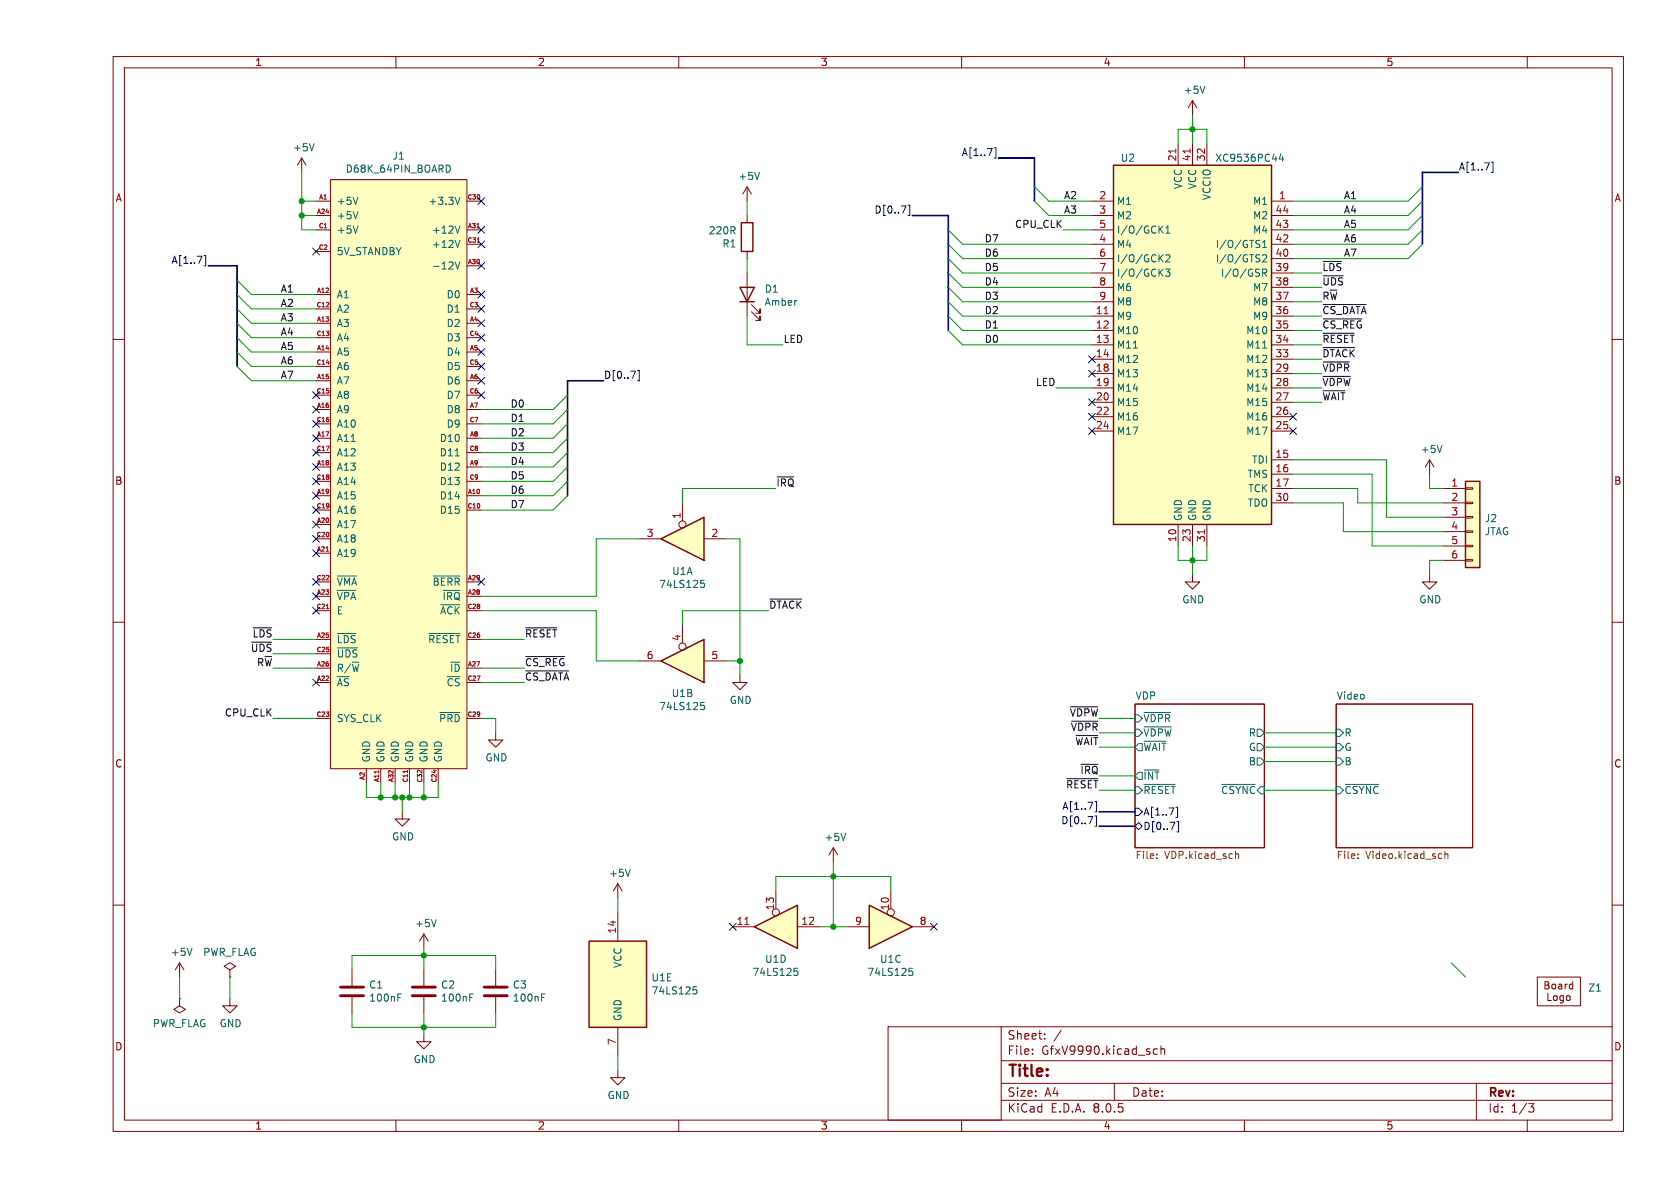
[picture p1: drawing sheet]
<svg xmlns="http://www.w3.org/2000/svg" width="297mm" height="210mm" viewBox="0 0 297 210" stroke-linecap="round" stroke-linejoin="round" font-family="sans-serif">
<g fill="none" stroke="#840000" stroke-width=".18">
<path d="M20 10h267v190h-267zM22 12h263v186h-263zM70 10v2M120 10v2M170 10v2M220 10v2M270 10v2M132.1 33v2.6M132.1 38.1v1.3M132.1 33l-.8 1.3M132.1 33l.7 1.3M20 60h2"/>
<path d="M132.1 44.5v1.2M132.1 48.3v7.6M132.8 55.1l1.6 1.5v-.7v.7h-.8M132.8 53.8l1.6 1.6v-.8v.8h-.8M285 60h2M20 110h2M252.7 101.6v1.3h1.3l-1.3 1.2-1.2-1.2h1.2M285 110h2M200.7 124.5h22.8v25.4h-22.8zM236.2 124.5h24.1v25.4h-24.1zM20 160h2M285 160h2"/>
<path d="M31.7 170.2l-.7 1.3M31.7 170.2v2.5M31.7 170.2l.8 1.3M40.6 171.5l1.1-.7-1.1-.6-1 .6 1 .7v1.2M40.6 172.7h.1M70 198v2M120 198v2M157 181.5h20v16.5h-20zM170 198v2M177 194.5h108M177 191.5h108M177 187.5h108"/>
<path d="M177 181.5h108M182.5 186.3v.1M182.5 185.5v.1M184.7 183.6v.1M184.7 182.8v.1M187.6 182.1l-1.3 2M197 191.5v3M204.6 185.5l-.4-.1-.3 .3v.4l.1 .2h.6M205.2 185.5l.3-.1 .3 .1 .1 .9M205.2 184.9v1.5M220 198v2M261 191.5v6.5"/>
<path d="M270 198v2M270.2 195.1h1l-.5 .6 .4 .1 .1 .5-.3 .3h-.4"/>
</g>
<g fill="none" stroke="#006464" stroke-width=".18">
<path d="M134.3 30.5l-.4 1.2M200.7 126.4h.6l.6 .6-.6 .6h-.6zM200.7 128.9h.6l.6 .6-.6 .7h-.6zM200.7 139.1h.6l.6 .6-.6 .6h-.6zM201.3 136.5h.6v1.3h-.6l-.6-.6zM201.3 131.4h.6v1.3h-.6l-.6-.6zM202.3 138.7h5.4M202.3 126h4.6M202.3 128.5h4.8M202.3 136.1h2.6M202.3 131h3.8M216 138.7h5.9"/>
<path d="M222.2 131.4h.7l.6 .7-.6 .6h-.7zM222.2 128.9h.7l.6 .6-.6 .7h-.7zM222.2 134h.7l.6 .6-.6 .7h-.7zM236.2 128.9h.7l.6 .6-.6 .7h-.7zM236.2 131.4h.7l.6 .7-.6 .6h-.7zM236.2 134h.7l.6 .6-.6 .7h-.7zM236.2 139.1h.7l.6 .6-.6 .6h-.7zM237.8 138.7h5.9M33.9 167.6l-.4 1.3"/>
</g>
<path d="M204.5 151.6v.2M204.5 151v.1M218.4 151l.2-.1 .3 .1 .1 .8M218.4 150.5v1.3M240.1 151.6v.2M240.1 151v.1M254.8 150.9l.1 .1M254.9 151.7l-.1 .1M255.4 150.5v1.3M255.4 151l.2-.1 .3 .1 .1 .8" fill="none" stroke="#725600" stroke-width=".18"/>
<path d="M200.7 142.9h.6l.6 .6-.6 .6h-.6zM200.7 146.1l.6-.7 .6 .7-.6 .6zM207.9 142.7h.3v1.8h-.3M208.1 145.2h.3v1.9h-.3" fill="none" stroke="#000084" stroke-width=".18"/>
<path d="M131.1 39.4h2v5.1h-2zM130.8 50.8h2.5l-1.2 2.5zM130.8 53.3h2.5" fill="none" stroke="#840000" stroke-width=".25"/>
<path d="M116.8 95.3l7.7-3.9v7.7z" fill="#ffffc2"/>
<path d="M116.8 95.3l7.7-3.9v7.7z" fill="none" stroke="#840000" stroke-width=".25"/>
<g fill="none" stroke="#840000" stroke-width=".18">
<path d="M113 95.3h3.8M120.6 88.9v3.2M124.5 95.3h3.8M130.8 119.4v1.3h1.3l-1.3 1.2-1.3-1.2h1.3M87.6 171.5v2.7M87.6 176.3v2.8"/>
<circle cx="120.6" cy="92.7" r=".63"/>
</g>
<path d="M123.9 102.6h.6M124 103.1h.3l.3 .2-.1 .4-.5 .2M95.7 176.3h.5M95.7 175.7h.6" fill="none" stroke="#006464" stroke-width=".18"/>
<path d="M85.6 176h4.1M85.6 174.5h4.1" fill="none" stroke="#840000" stroke-width=".51"/>
<path d="M58.4 31.8h24.1v104.1h-24.1z" fill="#ffffc2"/>
<g fill="none" stroke="#840000" stroke-width=".18">
<path d="M53.3 27.9l-.7 1.3M53.3 27.9v2.6M53.3 27.9l.8 1.3M55.9 35.6h2.5M55.9 38.1h2.5M58.4 31.8h24.1v104.1h-24.1zM82.5 35.6h2.6M55.9 52.1h2.5M55.9 57.2h2.5M55.9 40.6h2.5M55.9 54.6h2.5M55.9 59.7h2.5"/>
<path d="M55.9 44.5h2.5M82.5 52.1h2.6M82.5 57.2h2.6M82.5 47h2.6M82.5 40.6h2.6M82.5 54.6h2.6M82.5 59.7h2.6M82.5 43.2h2.6M55.9 62.2h2.5M55.9 67.3h2.5M55.9 72.4h2.5M55.9 77.5h2.5"/>
<path d="M55.9 64.8h2.5M55.9 69.9h2.5M55.9 74.9h2.5M82.5 62.2h2.6M82.5 67.3h2.6M82.5 72.4h2.6M82.5 77.5h2.6M82.5 64.8h2.6M82.5 69.9h2.6M82.5 74.9h2.6M55.9 87.6h2.5M55.9 82.6h2.5"/>
<path d="M55.9 92.7h2.5M55.9 97.8h2.5M55.9 90.2h2.5M55.9 80h2.5M55.9 85.1h2.5M55.9 95.3h2.5M82.5 87.6h2.6M82.5 82.6h2.6M82.5 90.2h2.6M82.5 80h2.6M82.5 85.1h2.6M55.9 105.4h2.5"/>
<path d="M55.9 113h2.5M55.9 118.1h2.5M55.9 102.9h2.5M55.9 108h2.5M55.9 115.6h2.5M82.5 105.4h2.6M82.5 113h2.6M82.5 118.1h2.6M82.5 102.9h2.6M82.5 108h2.6M55.9 120.7h2.5M55.9 127h2.5"/>
<path d="M64.8 135.9v2.5M67.3 135.9v2.5M69.8 135.9v2.5M72.4 135.9v2.5M74.9 135.9v2.5M77.5 135.9v2.5M82.5 120.7h2.6M82.5 127h2.6M31.7 176.5v1.3l1.1 .6-1.1 .7-1-.7 1-.6M31.7 176.5h.1M40.6 176.5v1.3h1.3l-1.3 1.3-1.2-1.3h1.2"/>
</g>
<g fill="none" stroke="#006464" stroke-width=".18">
<path d="M55.5 25.4l-.4 1.3M63.3 34.9l-.4 1.2M63.3 37.4l-.4 1.3M63.3 39.9l-.4 1.3M78.9 29.2a.64 .64 0 0 1 .7 .6 .64 .64 0 0 1-.7 .6M81.3 39.9l-.4 1.3M81.3 34.9l-.4 1.2M80.5 46.3l.4 1.3 .4-1.3M81.3 42.5l-.4 1.3M80.5 80.6h.7M59.7 104.4h3.2M59.7 112h3.2"/>
<path d="M59.7 101.8h3.3M59.7 114.5h3.5M75.8 112h5.5M76.6 101.8h4.7M77.9 106.9h3.4M78.4 104.4h2.9M79.7 117.1h1.6M77.8 126h3.5"/>
</g>
<path d="M84.3 40.3h.5M84.4 42.8h.4M57.6 97.4h.5M57.7 107.6h.4M67 136.2v.5M72 136.2v.4" fill="none" stroke="#a90000" stroke-width=".18"/>
<path d="M104.1 166.4h10.2v15.2h-10.2z" fill="#ffffc2"/>
<path d="M104.1 166.4h10.2v15.2h-10.2z" fill="none" stroke="#840000" stroke-width=".25"/>
<g fill="none" stroke="#840000" stroke-width=".18">
<path d="M210.8 17.8l-.7 1.3M210.8 17.8v2.5M210.8 17.8l.8 1.3M252.7 81.3l-.7 1.3M252.7 81.3v2.5M252.7 81.3l.8 1.3M87.6 129.5v1.3h1.3l-1.3 1.3-1.2-1.3h1.2M109.2 156.2v2.6M109.2 156.2l-.7 1.3M109.2 156.2l.8 1.3M74.9 165.1v2.5M74.9 171.5v2.7"/>
<path d="M74.9 176.3v2.8M74.9 165.1l-.7 1.3M74.9 165.1l.8 1.3M109.2 161.3v5.1M109.2 181.6v5.1"/>
</g>
<path d="M213 15.2l-.4 1.3M254.9 78.7l-.4 1.3M111.4 153.7l-.4 1.2M77.1 162.6l-.4 1.2M83 175.7h.6M83 176.3h.5M122.6 174.4h.6M122.7 174.9h.3l.2 .3-.1 .5h-.4" fill="none" stroke="#006464" stroke-width=".18"/>
<path d="M72.9 176h4.1M72.9 174.5h4.1" fill="none" stroke="#840000" stroke-width=".51"/>
<path d="M116.8 116.8l7.7-3.8v7.7z" fill="#ffffc2"/>
<path d="M116.8 116.8l7.7-3.8v7.7z" fill="none" stroke="#840000" stroke-width=".25"/>
<g fill="none" stroke="#840000" stroke-width=".18">
<path d="M113 116.8h3.8M120.6 110.5v3.2M124.5 116.8h3.8"/>
<circle cx="120.6" cy="114.3" r=".63"/>
</g>
<path d="M123.9 124.2h.6M124 124.7h.3l.3 .2-.1 .4-.5 .1" fill="none" stroke="#006464" stroke-width=".18"/>
<path d="M196.8 29.2h28v63.5h-28z" fill="#ffffc2"/>
<path d="M196.8 29.2h28v63.5h-28z" fill="none" stroke="#840000" stroke-width=".25"/>
<g fill="none" stroke="#840000" stroke-width=".18">
<path d="M193 35.6h3.8M193 38.1h3.8M208.3 25.4v3.8M210.8 25.4v3.8M213.4 25.4v3.8M224.8 35.6h3.8M224.8 38.1h3.8M193 55.9h3.8M193 58.4h3.8M193 53.3h3.8M193 50.8h3.8M193 48.3h3.8"/>
<path d="M193 43.2h3.8M193 45.7h3.8M193 40.6h3.8M224.8 55.9h3.8M224.8 58.4h3.8M224.8 53.3h3.8M224.8 50.8h3.8M224.8 48.3h3.8M224.8 43.2h3.8M224.8 45.7h3.8M224.8 40.6h3.8M193 61h3.8"/>
<path d="M193 63.5h3.8M193 66h3.8M193 68.6h3.8M193 71.1h3.8M193 73.7h3.8M193 76.2h3.8M224.8 61h3.8M224.8 63.5h3.8M224.8 66h3.8M224.8 68.6h3.8M224.8 71.1h3.8M224.8 73.7h3.8"/>
<path d="M224.8 76.2h3.8M208.3 92.7v3.8M210.8 92.7v3.8M213.4 92.7v3.8M224.8 81.3h3.8M224.8 83.8h3.8M224.8 86.4h3.8M224.8 88.9h3.8"/>
</g>
<path d="M207.9 26.3v.8M210.4 26.3v.8M195.2 55.5h.7M212.9 93.6v.8" fill="none" stroke="#a90000" stroke-width=".18"/>
<g fill="none" stroke="#006464" stroke-width=".18">
<path d="M205.6 39.9l-.7 .8M226.5 27.2l-.3 .9h.7M226.8 27.7v.8M205.1 40.5l.5 .7M205.1 45.6l.5 .7M205.1 48.1l.5 .7M205.6 45l-.7 .8M205.6 47.6l-.7 .7M206 47.6h.8l-.4 .5 .4 .1v.5l-.2 .1-.6-.1M206.1 45.2l.5-.2 .2 .4-.8 .9h.8M206.1 41.2h.7M206.1 40.3l.4-.4v1.3"/>
<path d="M222.5 43.2l.2 .2-.2 .4M222.5 42.5l.2 .1M223.2 48.2h.6l.1-.2v-.3l-.7-.1v1.2M223.2 45.2l.5-.2 .2 .4-.7 .9h.7M223.2 43.8h.7M223.2 42.9l.4-.4v1.3M223.5 48.2l.4 .6M200.4 61.5h.7M223.2 61.5h.7"/>
</g>
<path d="M259.1 85.1h2.5v15.2h-2.5z" fill="#ffffc2"/>
<g fill="none" stroke="#840000" stroke-width=".18">
<path d="M255.3 86.4h3.8M255.3 88.9h3.8M255.3 91.4h3.8M255.3 94h3.8M255.3 96.5h3.8M255.3 99.1h3.8M259.1 98.9h1.2v.3h-1.2zM259.1 96.4h1.2v.2h-1.2zM259.1 93.9h1.2v.2h-1.2zM259.1 91.3h1.2v.3h-1.2zM259.1 88.8h1.2v.2h-1.2zM259.1 86.2h1.2v.3h-1.2z"/>
<path d="M147.3 149.9l-.7 1.2M147.3 149.9v2.5M147.3 149.9l.8 1.2M62.2 171.5v2.7M62.2 176.3v2.8M271.8 172.7h7.6v5.1h-7.6zM273.1 173.5h.5l.2 .3-.2 .4 .2 .1 .1 .3-.3 .2h-.5zM273.1 174.2h.5M273.7 175.6v1.3h.6M274.4 174.1l.2-.1 .4 .1v.5l-.1 .2h-.3l-.2-.1zM274.7 176.1l.2-.1 .3 .1 .1 .5-.1 .2-.3 .1-.2-.2zM275.6 174h.4l.1 .8"/>
<path d="M276.1 174.3h-.4l-.2 .2 .2 .3h.4M276.4 176.1l-.4-.1-.2 .3 .1 .5h.5M276.4 176v1l-.3 .3-.3-.1M276.7 174v.8M277 176.1l.3-.1 .3 .3v.3l-.3 .3-.3-.1-.1-.2zM277.1 174l-.4 .2M278 174h-.3l-.3 .2 .2 .6h.4M278 173.5v1.3M74.9 182.9v1.3h1.3l-1.3 1.2-1.2-1.2h1.2"/>
</g>
<path d="M259.1 85.1h2.5v15.2h-2.5z" fill="none" stroke="#840000" stroke-width=".25"/>
<path d="M60.2 176h4.1M60.2 174.5h4.1" fill="none" stroke="#840000" stroke-width=".51"/>
<path d="M149.5 147.3l-.4 1.3M70.3 176.3h.5M70.3 175.7h.6" fill="none" stroke="#006464" stroke-width=".18"/>
<path d="M153.7 160l7.6 3.8-7.6 3.8z" fill="#ffffc2"/>
<path d="M153.7 160l7.6 3.8-7.6 3.8z" fill="none" stroke="#840000" stroke-width=".25"/>
<g fill="none" stroke="#840000" stroke-width=".18">
<path d="M157.5 157.5v3.2M149.9 163.8h3.8M161.3 163.8h3.8"/>
<circle cx="157.5" cy="161.3" r=".63"/>
</g>
<path d="M160.7 171.2h.6M160.8 171.6h.3l.3 .3-.1 .5h-.5" fill="none" stroke="#006464" stroke-width=".18"/>
<path d="M133.3 163.8l7.7-3.8v7.6z" fill="#ffffc2"/>
<path d="M133.3 163.8l7.7-3.8v7.6z" fill="none" stroke="#840000" stroke-width=".25"/>
<g fill="none" stroke="#840000" stroke-width=".18">
<path d="M210.8 101.6v1.3h1.3l-1.3 1.2-1.3-1.2h1.3M71.1 143.5v1.3h1.3l-1.3 1.3-1.3-1.3h1.3M137.2 157.5v3.2M129.5 163.8h3.8M141 163.8h3.8M109.2 189.2v1.3h1.3l-1.3 1.3-1.3-1.3h1.3"/>
<circle cx="137.2" cy="161.3" r=".63"/>
</g>
<path d="M131.7 163.4h.7" fill="none" stroke="#a90000" stroke-width=".18"/>
<path d="M140.4 171.2h.6M140.5 171.6h.3l.3 .3-.1 .4-.5 .1" fill="none" stroke="#006464" stroke-width=".18"/>
<g fill="none" stroke="#000084" stroke-width=".18">
<path d="M84.5 35l1.2 1.2M85.7 35l-1.2 1.2M160.5 36.3h.3v1.8h-.3M175.8 26.1h.3v1.8h-.3M263.7 28.7h.3v1.8h-.3M36.1 45.2h.3v1.8h-.3M55.3 43.8l1.2 1.3M56.5 43.8l-1.2 1.3M84.5 56.5l1.2 1.3M84.5 51.5l1.2 1.2M84.5 59.1l1.2 1.2M84.5 40l1.2 1.2"/>
<path d="M84.5 46.4l1.2 1.2M84.5 54l1.2 1.2M84.5 42.6l1.2 1.2M85.7 56.5l-1.2 1.3M85.7 51.5l-1.2 1.2M85.7 42.6l-1.2 1.2M85.7 59.1l-1.2 1.2M85.7 40l-1.2 1.2M85.7 46.4l-1.2 1.2M85.7 54l-1.2 1.2M55.3 71.8l1.2 1.2M55.3 74.3l1.2 1.2"/>
<path d="M55.3 69.2l1.2 1.3M55.3 76.9l1.2 1.2M55.3 79.4l1.2 1.2M56.5 71.8l-1.2 1.2M56.5 74.3l-1.2 1.2M56.5 69.2l-1.2 1.3M56.5 76.9l-1.2 1.2M56.5 79.4l-1.2 1.2M84.5 64.2l1.2 1.2M84.5 61.6l1.2 1.2M84.5 66.7l1.2 1.2M84.5 69.2l1.2 1.3"/>
<path d="M85.7 64.2l-1.2 1.2M85.7 61.6l-1.2 1.2M85.7 66.7l-1.2 1.2M85.7 69.2l-1.2 1.3M112.7 65.5h.3v1.8h-.3M192.4 73.1l1.2 1.2M192.4 75.6l1.2 1.2M192.4 62.9l1.2 1.2M192.4 65.4l1.2 1.2M192.4 70.5l1.2 1.2M193.6 73.1l-1.2 1.2M193.6 75.6l-1.2 1.2"/>
<path d="M193.6 62.9l-1.2 1.2M193.6 65.4l-1.2 1.2M193.6 70.5l-1.2 1.2M228 73.1l1.2 1.2M228 75.6l1.2 1.2M229.2 73.1l-1.2 1.2M229.2 75.6l-1.2 1.2M55.3 81.9l1.2 1.3M55.3 97.2l1.2 1.2M55.3 94.6l1.2 1.3M55.3 89.6l1.2 1.2M55.3 87l1.2 1.2"/>
<path d="M55.3 92.1l1.2 1.2M55.3 84.5l1.2 1.2M56.5 81.9l-1.2 1.3M56.5 97.2l-1.2 1.2M56.5 94.6l-1.2 1.3M56.5 89.6l-1.2 1.2M56.5 87l-1.2 1.2M56.5 92.1l-1.2 1.2M56.5 84.5l-1.2 1.2M55.3 102.3l1.2 1.2M55.3 104.8l1.2 1.2M55.3 107.3l1.2 1.3"/>
<path d="M56.5 102.3l-1.2 1.2M56.5 104.8l-1.2 1.2M56.5 107.3l-1.2 1.3M84.5 102.3l1.2 1.2M85.7 102.3l-1.2 1.2M55.3 120l1.2 1.3M56.5 120l-1.2 1.3M193.5 144.2h.3v1.8h-.3M193.5 141.7h.3v1.8h-.3M128.9 163.2l1.2 1.2M130.1 163.2l-1.2 1.2M164.5 163.2l1.2 1.2"/>
<path d="M165.7 163.2l-1.2 1.2"/>
</g>
<g fill="none" stroke="#0f0f0f" stroke-width=".18">
<path d="M233.9 56.4h6.9M233.9 58.9h5.5M233.9 46.2h3.3M233.9 48.8h3.6M233.9 53.8h7.6M233.9 61.5h5.6M233.9 64h4.7M233.9 69.1h3.9M233.9 66.5h4.8M137.4 84.3h2.9M44.5 113.5h3.5M44.8 111h3.2"/>
<path d="M92.9 116.1h6.9M92.9 111h5.5M92.9 118.6h7.6M136.1 105.9h5.6M188.6 137.7h5.5M189.3 125h4.8M189.4 127.5h4.7M190.2 130h3.9M191.1 135.1h3"/>
</g>
<path d="M161.3 38.1h6.3v20.3M176.5 27.9h6.4v7.7M257.8 30.5h-6.3v12.7M36.8 47h5.1v17.8M106.7 67.3h-6.4v20.3M194.3 143.5h6.4M194.3 146.1h6.4" fill="none" stroke="#000084" stroke-width=".3"/>
<g fill="none" stroke="#009600" stroke-width=".18">
<path d="M53.3 30.5v10.1h2.6M53.3 35.6h2.6M53.3 38.1h2.6M132.1 35.6v2.5M182.9 33l2.5 2.6h7.6M182.9 35.6l2.5 2.5h7.6M208.3 25.4v-2.5h5.1v2.5M210.8 20.3v5.1M251.5 38.1l-2.6 2.5h-20.3M251.5 33l-2.6 2.6h-20.3M251.5 35.6l-2.6 2.5h-20.3M41.9 57.2l2.5 2.5h11.5"/>
<path d="M41.9 59.7l2.5 2.5h11.5M41.9 49.5l2.5 2.6h11.5M41.9 52.1l2.5 2.5h11.5M41.9 54.6l2.5 2.6h11.5M132.1 55.9v5.1h6.3M132.1 45.7v2.6M167.6 53.3l2.6 2.6h22.8M167.6 58.4l2.6 2.6h22.8M167.6 55.9l2.6 2.5h22.8M167.6 50.8l2.6 2.5h22.8M167.6 40.6l2.6 2.6h22.8M167.6 45.7l2.6 2.6h22.8"/>
<path d="M167.6 43.2l2.6 2.5h22.8M167.6 48.3l2.6 2.5h22.8M188 40.6h5M228.6 55.9h5.1M228.6 58.4h5.1M228.6 53.3h5.1M228.6 48.3h5.1M228.6 50.8h5.1M251.5 40.6l-2.6 2.6h-20.3M251.5 43.2l-2.6 2.5h-20.3M41.9 62.2l2.5 2.6h11.5M41.9 64.8l2.5 2.5h11.5"/>
<path d="M100.3 72.4l-2.5 2.5h-12.7M100.3 77.5l-2.5 2.5h-12.7M100.3 69.9l-2.5 2.5h-12.7M100.3 74.9l-2.5 2.6h-12.7M186.7 68.6h6.3M228.6 68.6h5.1M228.6 66h5.1M228.6 71.1h5.1M228.6 63.5h5.1M228.6 61h5.1M100.3 80l-2.5 2.6h-12.7M100.3 87.6l-2.5 2.6h-12.7"/>
<path d="M100.3 82.6l-2.5 2.5h-12.7M100.3 85.1l-2.5 2.5h-12.7M113 95.3h-7.6v10.1h-20.3M128.3 95.3h2.5v24.1M137.2 86.4h-16.6v2.5M208.3 96.5v2.6h5.1v-2.6M210.8 96.5v5.1M228.6 86.4h11.4v2.5h15.3M228.6 81.3h16.5v10.1h10.2M228.6 83.8h14v12.7h12.7M228.6 88.9h8.9v5.1h17.8M252.7 83.8v2.6h2.6"/>
<path d="M255.3 99.1h-2.6v2.5M48.3 113h7.6M48.3 118.1h7.6M48.3 115.6h7.6M85.1 108h20.3v8.8h7.6M85.1 113h7.6M85.1 118.1h7.6M128.3 116.8h2.5M135.9 108h-15.3v2.5M48.3 127h7.6M64.8 138.4v2.6h12.7v-2.6M67.3 138.4v2.6"/>
<path d="M69.8 138.4v2.6M72.4 138.4v2.6M74.9 138.4v2.6M85.1 127h2.5v2.5M85.1 120.7h7.6M194.3 132.1h6.4M194.3 129.5h6.4M194.3 139.7h6.4M194.3 137.2h6.4M194.3 127h6.4M223.5 132.1h12.7M223.5 129.5h12.7"/>
<path d="M223.5 134.6h12.7M223.5 139.7h12.7M71.1 141v2.5M109.2 158.8v2.5M137.2 157.5v-2.6h20.3v2.6M147.3 152.4v11.4M31.7 172.7v3.8M40.6 172.7v3.8M62.2 179.1v2.5h25.4v-2.5M62.2 171.5v-2.6h25.4v2.6M74.9 167.6v3.9M74.9 179.1v3.8"/>
<path d="M144.8 163.8h5.1M256.5 170.2l2.6 2.5M109.2 186.7v2.5"/>
</g>
<g fill="#009600" stroke="#009600" stroke-width=".18">
<circle cx="53.3" cy="38.1" r=".46"/>
<circle cx="53.3" cy="35.6" r=".46"/>
<circle cx="67.3" cy="141" r=".46"/>
<circle cx="74.9" cy="141" r=".46"/>
<circle cx="72.4" cy="141" r=".46"/>
<circle cx="71.1" cy="141" r=".46"/>
<circle cx="69.8" cy="141" r=".46"/>
<circle cx="74.9" cy="168.9" r=".46"/>
<circle cx="74.9" cy="181.6" r=".46"/>
<circle cx="130.8" cy="116.8" r=".46"/>
<circle cx="147.3" cy="154.9" r=".46"/>
<circle cx="147.3" cy="163.8" r=".46"/>
<circle cx="210.8" cy="99.1" r=".46"/>
<circle cx="210.8" cy="22.9" r=".46"/>
</g>
<text font-size="2.8" fill="#840000" x="178" y="190.9">Title:</text>
<g font-size="2.1" fill="#840000">
<text x="178" y="184">Sheet:</text>
<text x="178" y="186.7">File:</text>
<text x="184.1" y="186.7">GfxV9990.kicad_sch</text>
<text x="178" y="196.9">KiCad</text>
<text x="178" y="194.1">Size:</text>
<text x="184.7" y="194.1">A4</text>
<text x="185.7" y="196.9">E.D.A.</text>
<text x="193.3" y="196.9">8.0.5</text>
<text x="200" y="194.1">Date:</text>
<text x="263" y="194.3">Rev:</text>
<text x="263" y="196.9">Id:</text>
<text x="267.1" y="196.9">1/3</text>
</g>
<g font-size="1.8" fill="#840000">
<text x="45" y="11.9">1</text>
<text x="95" y="11.9">2</text>
<text x="145" y="11.9">3</text>
<text x="195" y="11.9">4</text>
<text x="245" y="11.9">5</text>
<text x="20.3" y="35.9">A</text>
<text x="285.3" y="35.9">A</text>
<text x="20.3" y="85.9">B</text>
<text x="285.3" y="85.9">B</text>
<text x="20.3" y="135.9">C</text>
<text x="285.3" y="135.9">C</text>
<text x="20.3" y="185.9">D</text>
<text x="285.3" y="185.9">D</text>
<text x="45" y="199.9">1</text>
<text x="95" y="199.9">2</text>
<text x="145" y="199.9">3</text>
<text x="195" y="199.9">4</text>
<text x="245" y="199.9">5</text>
</g>
<g font-size="1.8" fill="#006464">
<text x="209.2" y="16.8">+5V</text>
<text x="51.7" y="26.9">+5V</text>
<text x="69.3" y="28.4">J1</text>
<text x="198" y="28.8">U2</text>
<text x="214.7" y="28.8">XC9536PC44</text>
<text x="61" y="30.7">D68K_64PIN_BOARD</text>
<text x="130.4" y="32">+5V</text>
<text x="209.1" y="33.5" transform="rotate(-90 209.1 33.5)">VCC</text>
<text x="211.7" y="33.5" transform="rotate(-90 211.7 33.5)">VCC</text>
<text x="214.2" y="35.5" transform="rotate(-90 214.2 35.5)">VCCIO</text>
<text x="59.4" y="36.4">+5V</text>
<text x="59.4" y="39">+5V</text>
<text x="59.4" y="41.5">+5V</text>
<text x="75.6" y="36.4">+3.3V</text>
<text x="76.3" y="41.5">+12V</text>
<text x="125.2" y="41.6">220R</text>
<text x="197.4" y="36.4">M1</text>
<text x="197.4" y="39">M2</text>
<text x="197.4" y="41.5">I/O/GCK1</text>
<text x="221.4" y="36.4">M1</text>
<text x="221.4" y="41.5">M4</text>
<text x="221.4" y="39">M2</text>
<text x="59.4" y="45.3">5V_STANDBY</text>
<text x="76.3" y="47.9">-12V</text>
<text x="76.3" y="44">+12V</text>
<text x="127.6" y="43.9">R1</text>
<text x="197.4" y="44">M4</text>
<text x="197.4" y="46.6">I/O/GCK2</text>
<text x="214.8" y="46.6">I/O/GTS2</text>
<text x="214.8" y="44">I/O/GTS1</text>
<text x="59.4" y="52.9">A1</text>
<text x="78.9" y="52.9">D0</text>
<text x="135.1" y="51.9">D1</text>
<text x="197.4" y="49.1">I/O/GCK3</text>
<text x="197.4" y="51.7">M6</text>
<text x="215.7" y="49.1">I/O/GSR</text>
<text x="221.4" y="51.7">M7</text>
<text x="59.4" y="58">A3</text>
<text x="59.4" y="55.5">A2</text>
<text x="78.9" y="58">D2</text>
<text x="78.9" y="55.5">D1</text>
<text x="135.1" y="54.3">Amber</text>
<text x="197.4" y="56.7">M9</text>
<text x="197.4" y="59.3">M10</text>
<text x="197.4" y="54.2">M8</text>
<text x="220.2" y="59.3">M10</text>
<text x="221.4" y="56.7">M9</text>
<text x="221.4" y="54.2">M8</text>
<text x="59.4" y="63.1">A5</text>
<text x="59.4" y="60.6">A4</text>
<text x="59.4" y="65.6">A6</text>
<text x="78.9" y="63.1">D4</text>
<text x="78.9" y="60.6">D3</text>
<text x="78.9" y="65.6">D5</text>
<text x="197.4" y="61.8">M11</text>
<text x="197.4" y="64.4">M12</text>
<text x="220.2" y="64.4">M12</text>
<text x="220.2" y="61.8">M11</text>
<text x="59.4" y="68.2">A7</text>
<text x="59.4" y="70.7">A8</text>
<text x="78.9" y="68.2">D6</text>
<text x="78.9" y="70.7">D7</text>
<text x="197.4" y="66.9">M13</text>
<text x="197.4" y="69.4">M14</text>
<text x="197.4" y="72">M15</text>
<text x="220.2" y="72">M15</text>
<text x="220.2" y="69.4">M14</text>
<text x="220.2" y="66.9">M13</text>
<text x="59.4" y="73.3">A9</text>
<text x="59.4" y="75.8">A10</text>
<text x="78.9" y="73.3">D8</text>
<text x="78.9" y="75.8">D9</text>
<text x="197.4" y="74.5">M16</text>
<text x="197.4" y="77.1">M17</text>
<text x="220.2" y="77.1">M17</text>
<text x="220.2" y="74.5">M16</text>
<text x="59.4" y="78.3">A11</text>
<text x="59.4" y="83.4">A13</text>
<text x="59.4" y="80.9">A12</text>
<text x="77.6" y="78.3">D10</text>
<text x="77.6" y="83.4">D12</text>
<text x="77.6" y="80.9">D11</text>
<text x="221.2" y="82.1">TDI</text>
<text x="251.1" y="80.3">+5V</text>
<text x="59.4" y="88.5">A15</text>
<text x="59.4" y="86">A14</text>
<text x="77.6" y="88.5">D14</text>
<text x="77.6" y="86">D13</text>
<text x="220.5" y="84.7">TMS</text>
<text x="220.5" y="89.8">TDO</text>
<text x="220.6" y="87.2">TCK</text>
<text x="59.4" y="93.6">A17</text>
<text x="59.4" y="91">A16</text>
<text x="77.6" y="91">D15</text>
<text x="209.1" y="92.2" transform="rotate(-90 209.1 92.2)">GND</text>
<text x="211.7" y="92.2" transform="rotate(-90 211.7 92.2)">GND</text>
<text x="214.2" y="92.2" transform="rotate(-90 214.2 92.2)">GND</text>
<text x="262.4" y="92.5">J2</text>
<text x="262.4" y="94.8">JTAG</text>
<text x="59.4" y="98.7">A19</text>
<text x="59.4" y="96.1">A18</text>
<text x="118.7" y="101.8">U1A</text>
<text x="59.4" y="106.3">~{VPA}</text>
<text x="59.4" y="103.7">~{VMA}</text>
<text x="76.4" y="103.7">~{BERR}</text>
<text x="78.1" y="106.3">~{IRQ}</text>
<text x="116.4" y="104.1">74LS125</text>
<text x="208.9" y="106.9">GND</text>
<text x="250.8" y="106.9">GND</text>
<text x="59.4" y="113.9">~{LDS}</text>
<text x="59.4" y="108.8">E</text>
<text x="75.6" y="113.9">~{RESET}</text>
<text x="77.7" y="108.8">~{ACK}</text>
<text x="59.4" y="119">R/~{W}</text>
<text x="59.4" y="116.4">~{UDS}</text>
<text x="79.5" y="119">~{ID}</text>
<text x="59.4" y="121.5">~{AS}</text>
<text x="78.9" y="121.5">~{CS}</text>
<text x="116.4" y="125.7">74LS125</text>
<text x="118.6" y="123.4">U1B</text>
<text x="128.9" y="124.6">GND</text>
<text x="200.7" y="123.7">VDP</text>
<text x="236.2" y="123.7">Video</text>
<text x="59.4" y="127.9">SYS_CLK</text>
<text x="77.5" y="127.9">~{PRD}</text>
<text x="202" y="127.9">~{VDPR}</text>
<text x="202" y="130.4">~{VDPW}</text>
<text x="220.7" y="130.4">R</text>
<text x="237.6" y="130.4">R</text>
<text x="65.6" y="134.9" transform="rotate(-90 65.6 134.9)">GND</text>
<text x="68.2" y="134.9" transform="rotate(-90 68.2 134.9)">GND</text>
<text x="70.7" y="134.9" transform="rotate(-90 70.7 134.9)">GND</text>
<text x="73.3" y="134.9" transform="rotate(-90 73.3 134.9)">GND</text>
<text x="75.8" y="134.9" transform="rotate(-90 75.8 134.9)">GND</text>
<text x="78.3" y="134.9" transform="rotate(-90 78.3 134.9)">GND</text>
<text x="85.7" y="134.8">GND</text>
<text x="202" y="132.9">~{WAIT}</text>
<text x="220.7" y="132.9">G</text>
<text x="220.7" y="135.5">B</text>
<text x="237.6" y="132.9">G</text>
<text x="237.6" y="135.5">B</text>
<text x="202" y="138">~{INT}</text>
<text x="202" y="140.6">~{RESET}</text>
<text x="215.8" y="140.6">~{CSYNC}</text>
<text x="237.6" y="140.6">~{CSYNC}</text>
<text x="69.2" y="148.8">GND</text>
<text x="145.7" y="148.9">+5V</text>
<text x="107.6" y="155.2">+5V</text>
<text x="73.3" y="164.1">+5V</text>
<text x="30.1" y="169.2">+5V</text>
<text x="35.8" y="169.2">PWR_FLAG</text>
<text x="110.1" y="171.2" transform="rotate(-90 110.1 171.2)">VCC</text>
<text x="115.1" y="173.7">U1E</text>
<text x="132.9" y="172.7">74LS125</text>
<text x="135.2" y="170.4">U1D</text>
<text x="153.2" y="172.7">74LS125</text>
<text x="155.5" y="170.4">U1C</text>
<text x="65.2" y="175">C1</text>
<text x="65.2" y="177.3">100nF</text>
<text x="77.9" y="175">C2</text>
<text x="77.9" y="177.3">100nF</text>
<text x="90.6" y="175">C3</text>
<text x="90.6" y="177.3">100nF</text>
<text x="115.1" y="176">74LS125</text>
<text x="280.7" y="175.5">Z1</text>
<text x="26.9" y="181.8">PWR_FLAG</text>
<text x="38.7" y="181.8">GND</text>
<text x="110.1" y="180.6" transform="rotate(-90 110.1 180.6)">GND</text>
<text x="73" y="188.1">GND</text>
<text x="107.3" y="194.5">GND</text>
</g>
<g font-size="1.8" fill="#000084">
<text x="169.9" y="27.7">A[1..7]</text>
<text x="257.8" y="30.2">A[1..7]</text>
<text x="154.5" y="37.8">D[0..7]</text>
<text x="30.2" y="46.7">A[1..7]</text>
<text x="106.7" y="67">D[0..7]</text>
<text x="187.7" y="143.2">A[1..7]</text>
<text x="187.5" y="145.8">D[0..7]</text>
<text x="202" y="144.4">A[1..7]</text>
<text x="202" y="146.9">D[0..7]</text>
</g>
<g font-size="1.8" fill="#a90000">
<text x="208" y="28.6" transform="rotate(-90 208 28.6)">21</text>
<text x="210.6" y="28.6" transform="rotate(-90 210.6 28.6)">41</text>
<text x="213.1" y="28.6" transform="rotate(-90 213.1 28.6)">32</text>
<text x="194.2" y="35.3">2</text>
<text x="226" y="35.3">1</text>
<text x="194.2" y="37.8">3</text>
<text x="194.2" y="40.4">5</text>
<text x="225.4" y="40.4">43</text>
<text x="225.4" y="37.8">44</text>
<text x="194.2" y="42.9">4</text>
<text x="194.2" y="45.5">6</text>
<text x="225.4" y="45.5">40</text>
<text x="225.4" y="42.9">42</text>
<text x="194.2" y="48">7</text>
<text x="194.2" y="50.5">8</text>
<text x="194.2" y="53.1">9</text>
<text x="225.4" y="53.1">37</text>
<text x="225.4" y="50.5">38</text>
<text x="225.4" y="48">39</text>
<text x="193.6" y="55.6">11</text>
<text x="193.6" y="58.2">12</text>
<text x="225.4" y="58.2">35</text>
<text x="225.4" y="55.6">36</text>
<text x="193.6" y="60.7">13</text>
<text x="193.6" y="63.2">14</text>
<text x="193.6" y="65.8">18</text>
<text x="225.4" y="65.8">29</text>
<text x="225.4" y="63.2">33</text>
<text x="225.4" y="60.7">34</text>
<text x="193.6" y="68.3">19</text>
<text x="193.6" y="70.9">20</text>
<text x="225.4" y="70.9">27</text>
<text x="225.4" y="68.3">28</text>
<text x="193.6" y="73.4">22</text>
<text x="193.6" y="75.9">24</text>
<text x="225.4" y="75.9">25</text>
<text x="225.4" y="73.4">26</text>
<text x="225.4" y="81">15</text>
<text x="225.4" y="83.6">16</text>
<text x="225.4" y="86.1">17</text>
<text x="225.4" y="88.6">30</text>
<text x="256.5" y="86.1">1</text>
<text x="256.5" y="88.6">2</text>
<text x="114.2" y="95">3</text>
<text x="120.4" y="91.8" transform="rotate(-90 120.4 91.8)">1</text>
<text x="125.7" y="95">2</text>
<text x="208" y="95.9" transform="rotate(-90 208 95.9)">10</text>
<text x="210.6" y="95.9" transform="rotate(-90 210.6 95.9)">23</text>
<text x="213.1" y="95.9" transform="rotate(-90 213.1 95.9)">31</text>
<text x="256.5" y="91.2">3</text>
<text x="256.5" y="93.7">4</text>
<text x="256.5" y="96.3">5</text>
<text x="256.5" y="98.8">6</text>
<text x="120.4" y="113.4" transform="rotate(-90 120.4 113.4)">4</text>
<text x="114.2" y="116.6">6</text>
<text x="125.7" y="116.6">5</text>
<text x="136.9" y="161" transform="rotate(-90 136.9 161)">13</text>
<text x="157.2" y="161" transform="rotate(-90 157.2 161)">10</text>
<text x="109" y="165.1" transform="rotate(-90 109 165.1)">14</text>
<text x="130.1" y="163.6">11</text>
<text x="141.6" y="163.6">12</text>
<text x="151.1" y="163.6">9</text>
<text x="162.5" y="163.6">8</text>
<text x="109" y="184.9" transform="rotate(-90 109 184.9)">7</text>
</g>
<g font-size="1.8" fill="#0f0f0f">
<text x="188" y="35.3">A2</text>
<text x="237.5" y="35.3">A1</text>
<text x="179.4" y="40.4">CPU_CLK</text>
<text x="188" y="37.8">A3</text>
<text x="237.5" y="40.4">A5</text>
<text x="237.5" y="37.8">A4</text>
<text x="174" y="48">D5</text>
<text x="174" y="45.5">D6</text>
<text x="174" y="42.9">D7</text>
<text x="233.7" y="48">~{LDS}</text>
<text x="237.5" y="42.9">A6</text>
<text x="237.5" y="45.5">A7</text>
<text x="49.5" y="51.8">A1</text>
<text x="174" y="53.1">D3</text>
<text x="174" y="50.5">D4</text>
<text x="233.7" y="50.5">~{UDS}</text>
<text x="233.7" y="53.1">R~{W}</text>
<text x="49.5" y="59.4">A4</text>
<text x="49.5" y="56.9">A3</text>
<text x="49.5" y="54.3">A2</text>
<text x="174" y="55.6">D2</text>
<text x="174" y="58.2">D1</text>
<text x="233.7" y="58.2">~{CS_REG}</text>
<text x="233.7" y="55.6">~{CS_DATA}</text>
<text x="49.5" y="62">A5</text>
<text x="49.5" y="64.5">A6</text>
<text x="138.4" y="60.7">LED</text>
<text x="174" y="60.7">D0</text>
<text x="233.7" y="60.7">~{RESET}</text>
<text x="233.7" y="63.2">~{DTACK}</text>
<text x="233.7" y="65.8">~{VDPR}</text>
<text x="49.5" y="67">A7</text>
<text x="183" y="68.3">LED</text>
<text x="233.7" y="70.9">~{WAIT}</text>
<text x="233.7" y="68.3">~{VDPW}</text>
<text x="90.2" y="72.1">D0</text>
<text x="90.2" y="77.2">D2</text>
<text x="90.2" y="74.7">D1</text>
<text x="90.2" y="82.3">D4</text>
<text x="90.2" y="79.7">D3</text>
<text x="90.2" y="84.8">D5</text>
<text x="90.2" y="87.4">D6</text>
<text x="90.2" y="89.9">D7</text>
<text x="137.2" y="86.1">~{IRQ}</text>
<text x="135.9" y="107.7">~{DTACK}</text>
<text x="44.5" y="112.8">~{LDS}</text>
<text x="92.7" y="112.8">~{RESET}</text>
<text x="44.2" y="115.3">~{UDS}</text>
<text x="45.3" y="117.8">R~{W}</text>
<text x="92.7" y="117.8">~{CS_REG}</text>
<text x="92.7" y="120.4">~{CS_DATA}</text>
<text x="39.7" y="126.7">CPU_CLK</text>
<text x="189" y="126.7">~{VDPW}</text>
<text x="189.2" y="129.3">~{VDPR}</text>
<text x="190" y="131.8">~{WAIT}</text>
<text x="190.9" y="136.9">~{IRQ}</text>
<text x="188.4" y="139.4">~{RESET}</text>
</g>
<g font-size="1.8" fill="#725600">
<text x="200.7" y="152.2">File:</text>
<text x="205.9" y="152.2">VDP.kicad_sch</text>
<text x="236.2" y="152.2">File:</text>
<text x="241.4" y="152.2">Video.kicad_sch</text>
</g>
<g font-size="1.1" fill="#a90000">
<text x="56.3" y="35.3">A1</text>
<text x="82.5" y="35.3">C30</text>
<text x="55.9" y="37.8">A24</text>
<text x="56.2" y="40.4">C1</text>
<text x="82.6" y="40.4">A31</text>
<text x="56.2" y="44.2">C2</text>
<text x="82.5" y="42.9">C31</text>
<text x="82.6" y="46.7">A30</text>
<text x="55.9" y="51.8">A12</text>
<text x="83" y="51.8">A3</text>
<text x="55.9" y="54.4">C12</text>
<text x="55.9" y="59.4">C13</text>
<text x="55.9" y="56.9">A13</text>
<text x="82.9" y="54.4">C3</text>
<text x="82.9" y="59.4">C4</text>
<text x="83" y="56.9">A4</text>
<text x="55.9" y="64.5">C14</text>
<text x="55.9" y="62">A14</text>
<text x="82.9" y="64.5">C5</text>
<text x="83" y="62">A5</text>
<text x="55.9" y="69.6">C15</text>
<text x="55.9" y="67.1">A15</text>
<text x="82.9" y="69.6">C6</text>
<text x="83" y="67.1">A6</text>
<text x="55.9" y="74.7">C16</text>
<text x="55.9" y="72.1">A16</text>
<text x="55.9" y="77.2">A17</text>
<text x="82.9" y="74.7">C7</text>
<text x="83" y="72.1">A7</text>
<text x="83" y="77.2">A8</text>
<text x="55.9" y="79.8">C17</text>
<text x="55.9" y="82.3">A18</text>
<text x="82.9" y="79.8">C8</text>
<text x="83" y="82.3">A9</text>
<text x="55.9" y="84.8">C18</text>
<text x="55.9" y="89.9">C19</text>
<text x="55.9" y="87.4">A19</text>
<text x="82.5" y="89.9">C10</text>
<text x="82.6" y="87.4">A10</text>
<text x="82.9" y="84.8">C9</text>
<text x="55.9" y="95">C20</text>
<text x="55.9" y="92.5">A20</text>
<text x="55.9" y="97.5">A21</text>
<text x="55.9" y="107.7">C21</text>
<text x="55.9" y="102.6">C22</text>
<text x="55.9" y="105.2">A23</text>
<text x="82.5" y="107.7">C28</text>
<text x="82.6" y="105.2">A28</text>
<text x="82.6" y="102.6">A29</text>
<text x="55.9" y="112.8">A25</text>
<text x="82.5" y="112.8">C26</text>
<text x="55.9" y="115.3">C25</text>
<text x="55.9" y="117.9">A26</text>
<text x="82.6" y="117.9">A27</text>
<text x="55.9" y="120.4">A22</text>
<text x="82.5" y="120.4">C27</text>
<text x="55.9" y="126.7">C23</text>
<text x="82.5" y="126.7">C29</text>
<text x="64.5" y="138" transform="rotate(-90 64.5 138)">A2</text>
<text x="67.1" y="138.4" transform="rotate(-90 67.1 138.4)">A11</text>
<text x="69.6" y="138.4" transform="rotate(-90 69.6 138.4)">A32</text>
<text x="72.1" y="138.5" transform="rotate(-90 72.1 138.5)">C11</text>
<text x="74.7" y="138.5" transform="rotate(-90 74.7 138.5)">C32</text>
<text x="77.2" y="138.5" transform="rotate(-90 77.2 138.5)">C24</text>
</g>
</svg>
